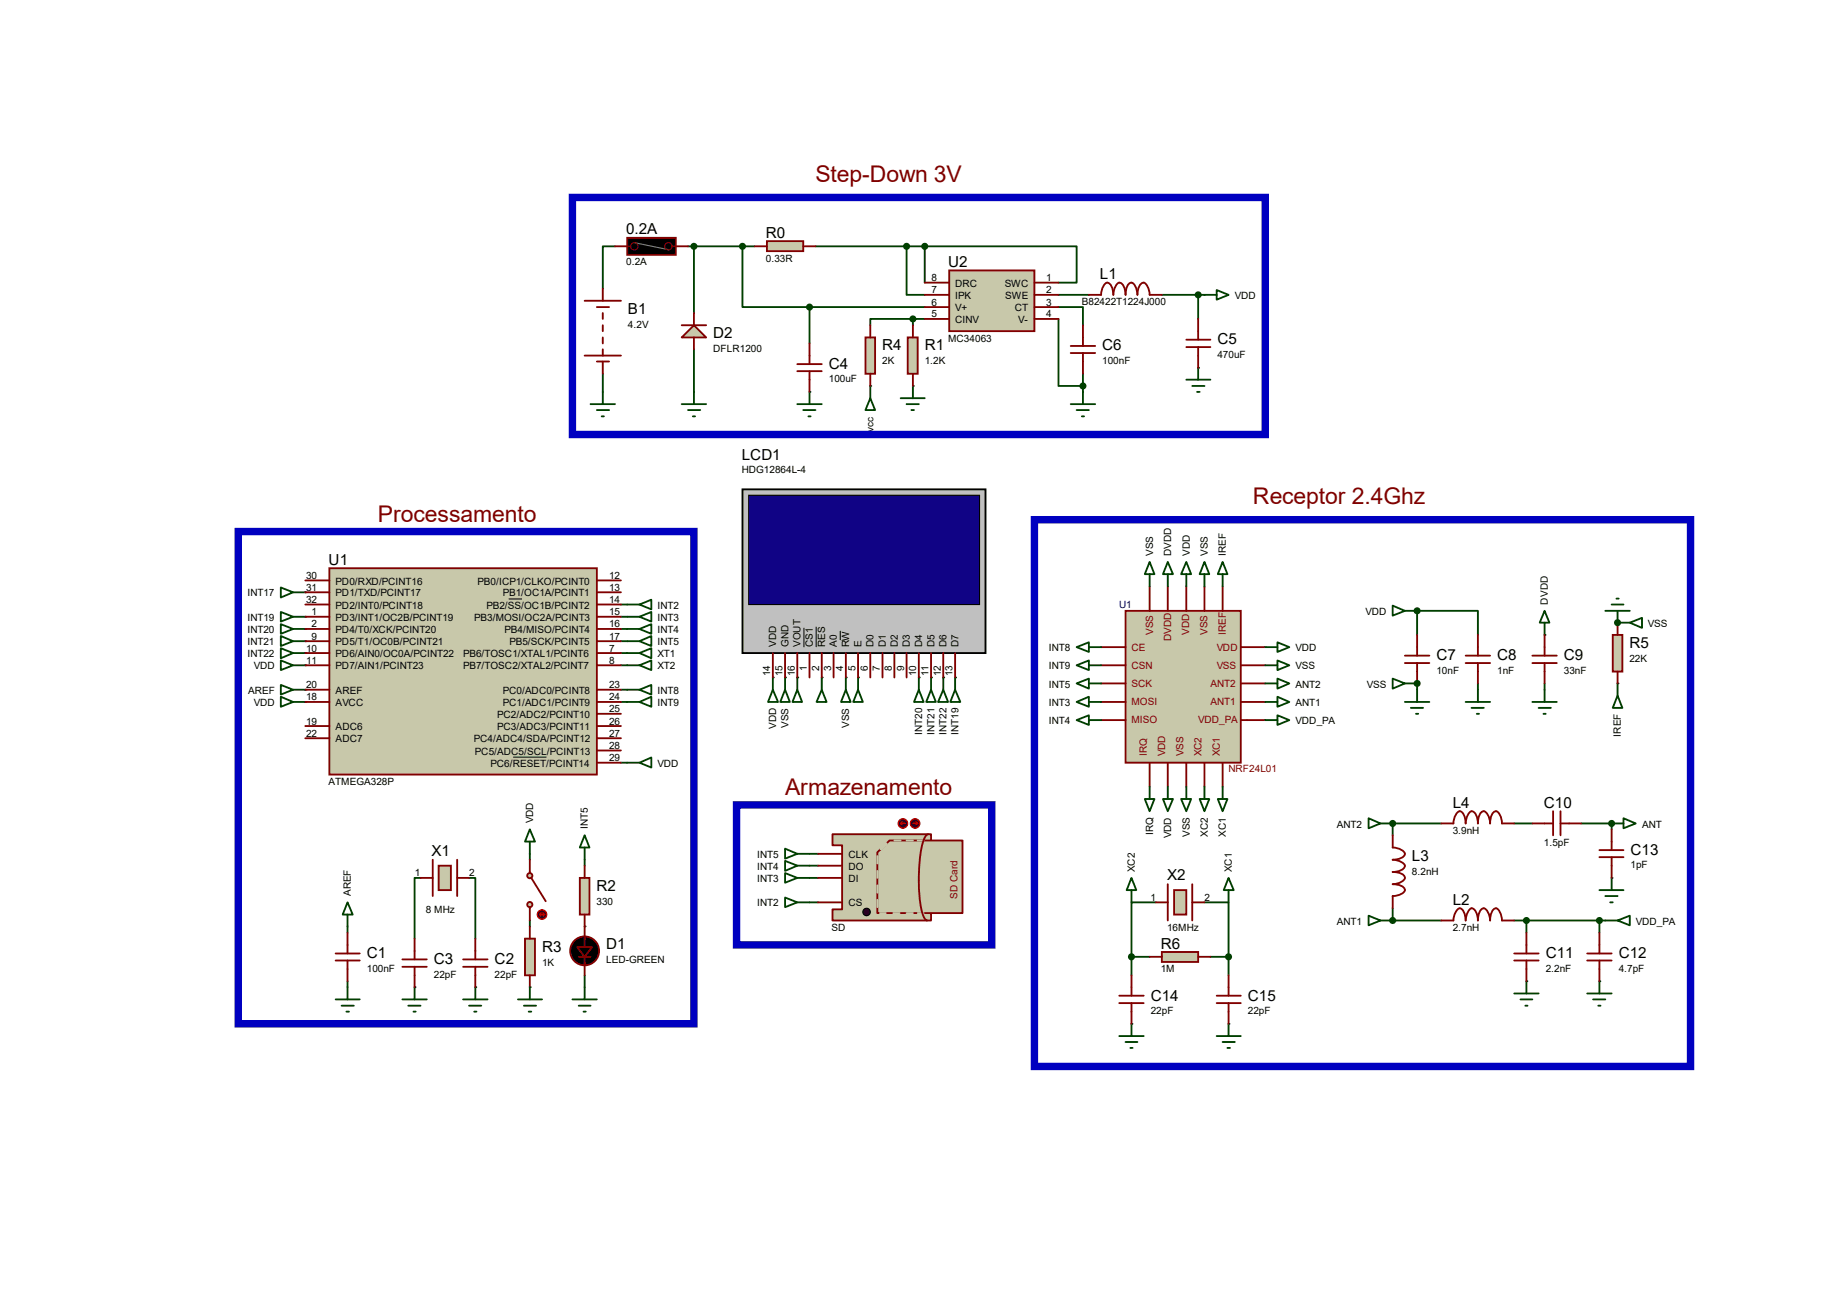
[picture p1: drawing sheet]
<svg xmlns="http://www.w3.org/2000/svg" width="210mm" height="148mm" viewBox="0 0 210 148" stroke-linecap="round" stroke-linejoin="round" font-family="sans-serif">
<g fill="none" stroke="#004000" stroke-width=".21">
<path d="M70.3 28.2h-1.4v4.8M78.6 28.2h7.6M79.3 28.2v7.6M79.3 39.9v4.9M84.8 28.2v6.9h7.7M92.5 35.1h13.2M92.5 35.1v4.1M93.2 28.2h12.5M103.6 28.2v5.5h2.1M104.3 36.4h-4.9v.8M104.3 36.4v.8M104.3 36.4h1.4"/>
<path d="M105.7 28.2h17.3v4.1h-2.1M105.7 28.2v4.1M120.9 35.1h2.8v2.1M120.9 36.4v7.7h2.8M120.9 33.7h3.5M132.8 33.7h4.8M136.9 33.7v2.7M68.9 42.7v2.1M92.5 44.8h.1M99.4 44.1h.1M104.3 44.1h.1M123.7 42.7v2.1"/>
<path d="M136.9 42h.1M34.9 74.6h.1M34.9 73.3h.1M34.9 71.9h.1M34.9 70.5h.1M34.9 67.7h.1M34.9 78.8h.1M34.9 76h.1M71 70.5h.7M71 69.1h.7M71 71.9h.7M71 73.3h.7"/>
<path d="M71 76h.7M71 74.6h.7M71 78.8h.7M88.3 77.4h.1M89.7 77.4h.1M91.1 77.4h.1M93.9 77.4h.1M96.6 77.4h.1M98 77.4h.1M105 77.4h.1M106.4 77.4h.1M107.8 77.4h.1"/>
<path d="M109.1 77.4h.1M161.9 69.8h.1M161.9 69.8h7v2.8M161.9 78.1h.1M161.9 69.8v2.8M161.9 78.1v.7M168.9 78.1v.7M176.5 72.6h.1M176.5 78.1v.7M184.8 78.1h.1M184.8 71.2h.1M34.9 80.2h.1"/>
<path d="M60.5 97.6v.7M66.8 98.3v.6M71 87.2h.7M71 80.2h.7M92.5 98.9h1M92.5 97.6h1M159.1 94.1h.1M159.1 94.1v1.4M159.1 94.1h5.6M173 94.1h2.1M180.7 94.1h3.4M184.1 94.1h.1"/>
<path d="M184.1 94.1v.7M38.4 114.2h2.7M39 114.9h1.4M39.6 115.6h.3M39.7 105.9v.7M39.7 112.1v2.1M47.4 112.8h.1M48 100.3h-.6v7M53.6 100.3h.7v7M54.3 112.8h.1M60.5 112.8h.1M60.5 105.2v.7"/>
<path d="M66.8 105.9h.1M66.8 111.5v1.3M92.5 103.1h1M92.5 100.3h1M129.3 117h.1M129.3 109.3h2.1M129.3 109.3v2.2M132.1 103.1h-2.8v6.2M137.6 103.1h2.8v6.2M138.3 109.3h2.1M140.4 117h.1M140.4 109.3v2.2"/>
<path d="M159.1 105.2h.1M159.1 103.8v1.4M159.1 105.2h5.6M173 105.2h10.4M174.4 112.1h.1M174.4 105.2v1.4M182.8 112.1h.1M182.8 105.2v1.4M184.1 100.3h.1"/>
</g>
<path d="M49.4 98.3v4.1M52.2 98.3v4.1M38.4 109h2.7M38.4 109.8h2.7M39.7 106.6v2.4M39.7 109.8v2.3" fill="none" stroke="#800000" stroke-width=".21"/>
<path d="M50.1 98.9h1.4v2.8h-1.4z" fill="#c8c8aa" stroke="#800000" stroke-width=".21"/>
<path d="M48 100.3h1.4M52.2 100.3h1.4M66.1 109.3h1.4M66.8 105.9v2.3M66.8 109.3v2.2" fill="none" stroke="#800000" stroke-width=".21"/>
<g fill="#000" stroke="#800000" stroke-width=".21">
<path d="M66 108.2h1.6l-.8 1.1z"/>
<circle cx="66.8" cy="108.7" r="1.65"/>
</g>
<path d="M66.3 100.3h1.1v4.2h-1.1z" fill="#c8c8aa" stroke="#800000" stroke-width=".21"/>
<path d="M66.8 98.9v1.4M46 110.5h2.8M46 109.6h2.8M47.4 107.3v2.3M47.4 110.5v2.3M52.9 110.5h2.8M52.9 109.6h2.8M54.3 107.3v2.3M54.3 110.5v2.3M66.8 104.5v1.4" fill="none" stroke="#800000" stroke-width=".21"/>
<path d="M46 114.2h2.8M46.7 114.9h1.3M47.2 115.6h.3M47.4 112.8v1.4M52.9 114.2h2.8M53.6 114.9h1.4M54.2 115.6h.2M54.3 112.8v1.4M65.4 114.2h2.8M66.1 114.9h1.4M66.7 115.6h.2M66.8 112.8v1.4" fill="none" stroke="#004000" stroke-width=".21"/>
<g fill="#c8c8aa" stroke="#800000" stroke-width=".21">
<circle cx="60.5" cy="103.4" r=".3"/>
<circle cx="60.5" cy="100.1" r=".3"/>
</g>
<path d="M60.5 98.3v1.5M60.5 103.7v1.5M60.7 100.3l1.7 2.7" fill="none" stroke="#800000" stroke-width=".21"/>
<circle cx="61.9" cy="104.5" r=".55" fill="#400000" stroke="#f00" stroke-width=".13"/>
<path d="M61.7 104.5h.5M61.7 104.5l.1 .1M61.8 104.4l-.1 .1M62.1 104.4l.1 .1M62.2 104.5l-.1 .1" fill="none" stroke="#f00" stroke-width=".13"/>
<path d="M60 107.3h1.1v4.2h-1.1z" fill="#c8c8aa" stroke="#800000" stroke-width=".21"/>
<g fill="none" stroke="#800000" stroke-width=".21">
<path d="M66.8 34.4h4.2M68.2 35.1h1.4M68.9 33v1.4M68.9 35.8v.6M68.9 37.2v.6M68.9 38.6v.6M68.9 39.9v.7M70.3 28.2h1.4M77.2 28.2h1.4M66.8 40.6h4.2M68.2 41.3h1.4M68.9 41.3v1.4"/>
<path d="M60.5 105.9v1.4M60.5 111.5v1.3"/>
</g>
<g fill="none" stroke="#004000" stroke-width=".21">
<path d="M67.5 46.2h2.8M68.2 46.9h1.4M68.7 47.6h.3M68.9 44.8v1.4M32.1 79.6l1.4 .6-1.4 .6zM32.1 78.3l1.4 .5-1.4 .6zM32.1 75.5l1.4 .5-1.4 .6zM33.5 78.8h1.4M33.5 76h1.4M71.7 74.6h1.4M71.7 76h1.4M71.7 73.3h1.4"/>
<path d="M73.1 74.6l1.3-.5v1.1zM73.1 76l1.3-.5v1.1zM73.1 73.3l1.3-.6v1.1zM33.5 80.2h1.4M60.5 94.8l.6 1.4h-1.1zM60.5 96.2v1.4M66.8 95.5l.6 1.4h-1.1zM66.8 96.9v1.4M71.7 87.2h1.4M73.1 87.2l1.3-.6v1.1zM39.7 103.1l.6 1.4h-1.1zM39.7 104.5v1.4"/>
<path d="M59.2 114.2h2.7M59.9 114.9h1.4M60.4 115.6h.3M60.5 112.8v1.4"/>
</g>
<path d="M71.7 27.2h5.5v1.9h-5.5z" fill="#000" stroke="#800000" stroke-width=".21"/>
<path d="M72.5 27.7l3.9 .8" fill="none" stroke="#808080" stroke-width=".13"/>
<g fill="none" stroke="#800000" stroke-width=".13">
<path d="M71.7 28.2h.4M76.8 28.2h.4"/>
<circle cx="72.5" cy="28.2" r=".42"/>
<circle cx="76.4" cy="28.2" r=".42"/>
</g>
<path d="M108.5 30.9h9.7v6.9h-9.7z" fill="#c8c8aa" stroke="#800000" stroke-width=".21"/>
<path d="M105.7 32.3h2.8M105.7 33.7h2.8M105.7 35.1h2.8M105.7 36.4h2.8M118.2 32.3h2.7M118.2 33.7h2.7M118.2 35.1h2.7M118.2 36.4h2.7" fill="none" stroke="#800000" stroke-width=".21"/>
<g fill="#004000" stroke="#004000" stroke-width=".21">
<circle cx="105.7" cy="28.2" r=".3"/>
<circle cx="92.5" cy="35.1" r=".3"/>
</g>
<path d="M87.6 27.6h4.2v1.1h-4.2z" fill="#c8c8aa" stroke="#800000" stroke-width=".21"/>
<path d="M86.2 28.2h1.4M91.8 28.2h1.4" fill="none" stroke="#800000" stroke-width=".21"/>
<circle cx="103.6" cy="28.2" r=".3" fill="#004000" stroke="#004000" stroke-width=".21"/>
<path d="M102.9 45.5h2.8M103.6 46.2h1.4M104.1 46.9h.3M104.3 44.1v1.4" fill="none" stroke="#004000" stroke-width=".21"/>
<path d="M103.7 38.6h1.2v4.1h-1.2z" fill="#c8c8aa" stroke="#800000" stroke-width=".21"/>
<path d="M104.3 37.2v1.4M104.3 42.7v1.4" fill="none" stroke="#800000" stroke-width=".21"/>
<circle cx="104.3" cy="36.4" r=".3" fill="#004000" stroke="#004000" stroke-width=".21"/>
<path d="M99.4 45.5l.6 1.4h-1.1zM99.4 44.1v1.4" fill="none" stroke="#004000" stroke-width=".21"/>
<path d="M98.9 38.6h1.1v4.1h-1.1z" fill="#c8c8aa" stroke="#800000" stroke-width=".21"/>
<path d="M99.4 37.2v1.4M122.3 39.5h2.8M123.7 37.2v2.3M124.4 33.7h1.4a1.5 1.5 0 0 1 .7-1.4 .99 .99 0 0 1 .7 1v.4a1.5 1.5 0 0 1 .7-1.4 .99 .99 0 0 1 .7 1v.4a1.71 1.71 0 0 1 .5-1.3l.2-.1a1.3 1.3 0 0 1 .7 1.4 1.68 1.68 0 0 1 .4-1.3l.3-.1a1.5 1.5 0 0 1 .7 1.4h1.4M135.6 39.7h2.7M135.6 38.8h2.7M136.9 36.4v2.4M136.9 39.7v2.3M99.4 42.7v1.4M122.3 40.3h2.8M123.7 40.3v2.4" fill="none" stroke="#800000" stroke-width=".21"/>
<g fill="none" stroke="#004000" stroke-width=".21">
<path d="M137.6 33.7h1.4M139 33.1l1.4 .6-1.4 .5zM77.9 46.2h2.8M78.6 46.9h1.4M79.2 47.6h.2M79.3 44.8v1.4M122.3 46.2h2.8M123 46.9h1.4M123.6 47.6h.3M123.7 44.8v1.4M135.6 43.4h2.7M136.2 44.1h1.4"/>
<path d="M136.8 44.8h.3M136.9 42v1.4"/>
</g>
<g fill="#004000" stroke="#004000" stroke-width=".21">
<circle cx="136.9" cy="33.7" r=".3"/>
<circle cx="123.7" cy="44.1" r=".3"/>
<circle cx="84.8" cy="28.2" r=".3"/>
<circle cx="79.3" cy="28.2" r=".3"/>
</g>
<path d="M79.3 37.2l1.4 1.4h-2.8z" fill="#c8c8aa" stroke="#800000" stroke-width=".21"/>
<path d="M77.9 37.2h2.8M79.3 35.8v1.4M79.3 38.6v1.3M92.5 39.2v2.4M91.1 42.4h2.8M91.1 41.6h2.8M92.5 42.4v2.4" fill="none" stroke="#800000" stroke-width=".21"/>
<g fill="none" stroke="#004000" stroke-width=".21">
<path d="M91.1 46.2h2.8M91.8 46.9h1.4M92.4 47.6h.2M92.5 44.8v1.4M32.1 67.1l1.4 .6-1.4 .6zM33.5 67.7h1.4M71.7 71.9h1.4M71.7 70.5h1.4M71.7 69.1h1.4M73.1 71.9l1.3-.6v1.1zM73.1 70.5l1.3-.6v1.1zM73.1 69.1l1.3-.6v1.1z"/>
<path d="M89.7 97l1.4 .6-1.4 .5zM89.7 99.8l1.4 .5-1.4 .6zM89.7 98.4l1.4 .5-1.4 .6zM91.1 97.6h1.4M91.1 98.9h1.4M89.7 102.6l1.4 .5-1.4 .6zM91.1 100.3h1.4M91.1 103.1h1.4"/>
</g>
<g fill="#c8c8aa" stroke="#800000" stroke-width=".21">
<path d="M95.1 95.3h11.3v9.9h-11.3v-1.3h1.1v-7.3h-1.1z"/>
<path d="M100.2 97.4l1.4-1.3h8.4v8.3h-9.8z"/>
</g>
<path d="M101.1 96.6l-.6 .6M106.1 95.3l-.2 .1a8 8 0 0 0-.9 4.1 14.2 14.2 0 0 0 .5 5.2l.2 .4 .3 .1" fill="none" stroke="#800000" stroke-width=".21"/>
<path d="M100.2 97.8v.9M100.2 99.5v.8M102.2 96.1h.7M103.6 96.1h.7M104.9 96.1h.6M100.2 101.2v.8M100.2 102.8v.9M100.5 104.4h.7M102.1 104.4h.7M103.6 104.4h.7M104.9 104.4h.6" fill="none" stroke="#c8c8aa" stroke-width=".21"/>
<path d="M101.2 96.4l-.5 .6" fill="none" stroke="#c8c8aa" stroke-width=".38"/>
<circle cx="99" cy="104.2" r=".42" fill="#400000" stroke="#000" stroke-width=".13"/>
<path d="M93.5 98.9h2.7M93.5 97.6h2.7M93.5 103.1h2.7M93.5 100.3h2.7" fill="none" stroke="#800000" stroke-width=".21"/>
<circle cx="104.6" cy="94.1" r=".55" fill="#400000" stroke="#f00" stroke-width=".13"/>
<path d="M104.3 94.1h.6M104.7 93.9l.2 .2M104.9 94.1l-.2 .1" fill="none" stroke="#f00" stroke-width=".13"/>
<circle cx="103.2" cy="94.1" r=".55" fill="#400000" stroke="#f00" stroke-width=".13"/>
<path d="M102.9 94.1l.1 .1M102.9 94.1h.6M103 93.9l-.1 .2" fill="none" stroke="#f00" stroke-width=".13"/>
<path d="M128.6 69.8h13.2v17.4h-13.2z" fill="#c8c8aa" stroke="#800000" stroke-width=".21"/>
<g fill="none" stroke="#800000" stroke-width=".21">
<path d="M125.8 74h2.8M125.8 76h2.8M125.8 78.1h2.8M131.4 67v2.8M133.4 67v2.8M135.6 67v2.8M137.6 67v2.8M139.7 67v2.8M141.8 74h2.8M141.8 76h2.8M141.8 78.1h2.8M125.8 80.2h2.8"/>
<path d="M125.8 82.3h2.8M131.4 87.2v2.7M133.4 87.2v2.7M135.6 87.2v2.7M137.6 87.2v2.7M139.7 87.2v2.7M141.8 80.2h2.8M141.8 82.3h2.8"/>
</g>
<g fill="none" stroke="#004000" stroke-width=".21">
<path d="M123 74l1.4-.6v1.1zM123 76l1.4-.5v1.1zM123 78.1l1.4-.5v1.1zM124.4 74h1.4M124.4 76h1.4M124.4 78.1h1.4M131.4 64.2l.5 1.4h-1.1zM131.4 65.6v1.4M133.4 64.2l.6 1.4h-1.1zM133.4 65.6v1.4M135.6 64.2l.5 1.4h-1.1zM135.6 65.6v1.4"/>
<path d="M137.6 64.2l.6 1.4h-1.1zM137.6 65.6v1.4M139.7 64.2l.6 1.4h-1.2zM139.7 65.6v1.4M144.6 74h1.4M144.6 76h1.4M144.6 78.1h1.4M146 73.4l1.3 .6-1.3 .5zM146 75.5l1.3 .5-1.3 .6zM146 77.6l1.3 .5-1.3 .6zM146 79.6l1.3 .6-1.3 .6zM184.8 79.5l.6 1.4h-1.1z"/>
<path d="M184.8 78.1v1.4M184.8 71.2h1.4M186.2 71.2l1.4-.6v1.2zM123 80.2l1.4-.6v1.2zM123 82.3l1.4-.6v1.1zM124.4 80.2h1.4M124.4 82.3h1.4M130.8 91.3h1.1l-.5 1.4zM131.4 89.9v1.4M132.9 91.3h1.1l-.6 1.4zM133.4 89.9v1.4M135 91.3h1.1l-.5 1.4z"/>
<path d="M135.6 89.9v1.4M137.1 91.3h1.1l-.6 1.4zM137.6 89.9v1.4M139.1 91.3h1.2l-.6 1.4zM139.7 89.9v1.4M144.6 80.2h1.4M144.6 82.3h1.4M146 81.7l1.3 .6-1.3 .5z"/>
</g>
<path d="M184.3 72.6h1.1v4.2h-1.1z" fill="#c8c8aa" stroke="#800000" stroke-width=".21"/>
<g fill="none" stroke="#800000" stroke-width=".21">
<path d="M160.5 75.8h2.8M160.5 74.9h2.8M161.9 72.6v2.3M161.9 75.8v2.3M167.5 75.8h2.8M167.5 74.9h2.8M168.9 72.6v2.3M168.9 75.8v2.3M175.1 75.8h2.8M175.1 74.9h2.8M176.5 72.6v2.3M176.5 75.8v2.3"/>
<path d="M184.8 71.2v1.4M184.8 76.8v1.3M159.1 95.5v1.4a1.52 1.52 0 0 1 1.4 .7 1 1 0 0 1-.9 .6l-.5 .1a1.5 1.5 0 0 1 1.4 .6 .99 .99 0 0 1-.9 .7l-.5 .1a1.71 1.71 0 0 1 1.4 .4v.2a1.33 1.33 0 0 1-1.4 .7 1.71 1.71 0 0 1 1.4 .5v.2a1.3 1.3 0 0 1-1.4 .7v1.4M164.7 94.1h1.4a1.52 1.52 0 0 1 .7-1.4 1 1 0 0 1 .6 1l.1 .4a1.5 1.5 0 0 1 .6-1.4 .99 .99 0 0 1 .7 1l.1 .4a1.71 1.71 0 0 1 .4-1.3l.2-.1a1.33 1.33 0 0 1 .8 1.4 1.71 1.71 0 0 1 .4-1.3l.2-.1a1.3 1.3 0 0 1 .7 1.4h1.4M175.1 94.1h2.4M177.5 92.7v2.8M178.3 92.7v2.8M178.3 94.1h2.4M182.8 97.2h2.7M182.8 98h2.7M184.1 94.8v2.4M184.1 98v2.3"/>
<path d="M133.4 101v4.2M136.2 101v4.2M164.7 105.2h1.4a1.58 1.58 0 0 1 .7-1.4 1.04 1.04 0 0 1 .6 1l.1 .4a1.55 1.55 0 0 1 .6-1.4 1.02 1.02 0 0 1 .7 1l.1 .4a1.77 1.77 0 0 1 .4-1.3l.2-.1a1.37 1.37 0 0 1 .8 1.4 1.77 1.77 0 0 1 .4-1.3l.2-.1a1.35 1.35 0 0 1 .7 1.4h1.4M173 109h2.8M173 109.8h2.8M174.4 106.6v2.4M174.4 109.8v2.3M181.4 109h2.7M181.4 109.8h2.7M182.8 106.6v2.4M182.8 109.8v2.3"/>
</g>
<g fill="none" stroke="#004000" stroke-width=".21">
<path d="M159.1 69.2l1.4 .6-1.4 .6zM159.1 77.6l1.4 .5-1.4 .6zM160.5 69.8h1.4M160.5 78.1h1.4M161.9 78.8v1.4M168.9 78.8v1.4M176.5 69.8l.5 1.4h-1.1zM176.5 71.2v1.4M176.5 78.8v1.4M183.4 69.8h2.8M184.1 69.1h1.4M184.7 68.4h.3"/>
<path d="M184.8 69.8v1.4M156.4 93.5l1.3 .6-1.3 .6zM157.7 94.1h1.4M160.5 80.2h2.8M161.2 80.9h1.4M161.8 81.6h.3M167.5 80.2h2.8M168.1 80.9h1.4M168.7 81.6h.3M175.1 80.2h2.8M175.8 80.9h1.4M176.4 81.6h.2"/>
<path d="M184.1 94.1h1.4M185.5 93.5l1.4 .6-1.4 .6zM156.4 104.6l1.3 .6-1.3 .5zM157.7 105.2h1.4M173 113.5h2.8M173.7 114.2h1.4M174.3 114.9h.2M174.4 112.1v1.4M181.4 113.5h2.7M182 114.2h1.4M182.6 114.9h.3M182.8 112.1v1.4"/>
<path d="M182.8 101.7h2.7M183.4 105.2h1.4M183.4 102.4h1.4M184 103.1h.3M184.1 100.3v1.4M184.8 105.2l1.4-.6v1.1z"/>
</g>
<g fill="#004000" stroke="#004000" stroke-width=".21">
<circle cx="184.8" cy="71.2" r=".3"/>
<circle cx="161.9" cy="69.8" r=".3"/>
<circle cx="161.9" cy="78.1" r=".3"/>
<circle cx="159.1" cy="105.2" r=".3"/>
<circle cx="159.1" cy="94.1" r=".3"/>
<circle cx="174.4" cy="105.2" r=".3"/>
<circle cx="182.8" cy="105.2" r=".3"/>
<circle cx="184.2" cy="94.1" r=".3"/>
</g>
<path d="M134.2 101.7h1.4v2.8h-1.4z" fill="#c8c8aa" stroke="#800000" stroke-width=".21"/>
<path d="M132.1 103.1h1.3M136.2 103.1h1.4" fill="none" stroke="#800000" stroke-width=".21"/>
<path d="M132.8 108.8h4.1v1.1h-4.1z" fill="#c8c8aa" stroke="#800000" stroke-width=".21"/>
<path d="M127.9 113.8h2.8M127.9 114.6h2.8M129.3 111.5v2.3M129.3 114.6v2.4M131.4 109.3h1.4M136.9 109.3h1.4M139 113.8h2.8M139 114.6h2.8M140.4 111.5v2.3M140.4 114.6v2.4" fill="none" stroke="#800000" stroke-width=".21"/>
<g fill="#004000" stroke="#004000" stroke-width=".21">
<circle cx="140.4" cy="109.3" r=".3"/>
<circle cx="129.3" cy="109.3" r=".3"/>
</g>
<g fill="none" stroke="#004000" stroke-width=".21">
<path d="M71.7 78.8h1.4M73.1 78.8l1.3-.5v1.1zM88.3 78.8l.6 1.4h-1.1zM88.3 77.4v1.4M89.7 78.8l.6 1.4h-1.1zM89.7 77.4v1.4M91.1 78.8l.6 1.4h-1.1zM91.1 77.4v1.4M93.9 78.8l.5 1.4h-1.1zM93.9 77.4v1.4M96.6 78.8l.6 1.4h-1.1zM96.6 77.4v1.4"/>
<path d="M98 78.8l.6 1.4h-1.1zM98 77.4v1.4M105 78.8l.5 1.4h-1.1zM105 77.4v1.4M106.4 78.8l.5 1.4h-1.1zM106.4 77.4v1.4M107.8 78.8l.5 1.4h-1.1zM107.8 77.4v1.4M109.1 78.8l.6 1.4h-1.1zM109.1 77.4v1.4M71.7 80.2h1.4M73.1 80.2l1.3-.6v1.2z"/>
<path d="M127.9 118.4h2.8M128.6 119.1h1.4M129.2 119.8h.2M129.3 100.3l.5 1.4h-1.1zM129.3 101.7v1.4M129.3 117v1.4M139 118.4h2.8M139.7 119.1h1.4M140.3 119.8h.2M140.4 100.3l.6 1.4h-1.2zM140.4 101.7v1.4M140.4 117v1.4"/>
</g>
<path d="M65.4 22.6h79.2v27.1h-79.2zM118.2 59.4h75v62.5h-75zM27.2 60.7h52.1v56.3h-52.1zM84.2 92h29.1v16h-29.1z" fill="none" stroke="#0000c0" stroke-width=".85"/>
<path d="M84.8 55.9h27.8v18.7h-27.8z" fill="#c0c0c0" stroke="#000" stroke-width=".21"/>
<path d="M85.6 56.6h26.3v12.5h-26.3z" fill="#100385" stroke="#000" stroke-width=".13"/>
<g fill="none" stroke="#800000" stroke-width=".21">
<path d="M88.3 74.6v2.8M89.7 74.6v2.8M91.1 74.6v2.8M92.5 74.6v2.8M93.9 74.6v2.8M95.2 74.6v2.8M96.6 74.6v2.8M98 74.6v2.8M99.4 74.6v2.8M100.8 74.6v2.8M102.2 74.6v2.8M103.6 74.6v2.8"/>
<path d="M105 74.6v2.8M106.4 74.6v2.8M107.8 74.6v2.8M109.1 74.6v2.8"/>
</g>
<path d="M91.9 71.8v2.2M93.3 71.6v2.4M96 72.1v1.1" fill="none" stroke="#000" stroke-width=".11"/>
<path d="M32.1 71.3l1.4 .6-1.4 .5zM32.1 72.7l1.4 .6-1.4 .5zM32.1 74.1l1.4 .5-1.4 .6zM32.1 69.9l1.4 .6-1.4 .5zM33.5 71.9h1.4M33.5 73.3h1.4M33.5 74.6h1.4M33.5 70.5h1.4" fill="none" stroke="#004000" stroke-width=".21"/>
<path d="M37.6 64.9h30.6v23.6h-30.6z" fill="#c8c8aa" stroke="#800000" stroke-width=".21"/>
<g fill="none" stroke="#800000" stroke-width=".21">
<path d="M34.9 66.3h2.7M34.9 67.7h2.7M34.9 70.5h2.7M34.9 69.1h2.7M34.9 74.6h2.7M34.9 73.3h2.7M34.9 71.9h2.7M34.9 76h2.7M34.9 78.8h2.7M68.2 66.3h2.8M68.2 67.7h2.8M68.2 70.5h2.8"/>
<path d="M68.2 69.1h2.8M68.2 74.6h2.8M68.2 73.3h2.8M68.2 71.9h2.8M68.2 76h2.8M68.2 78.8h2.8M34.9 84.4h2.7M34.9 83h2.7M34.9 80.2h2.7M68.2 87.2h2.8M68.2 85.8h2.8M68.2 84.4h2.8"/>
<path d="M68.2 83h2.8M68.2 81.6h2.8M68.2 80.2h2.8"/>
</g>
<path d="M58.1 68.5h1.5M58.6 86.5h3.8" fill="none" stroke="#000" stroke-width=".11"/>
<g font-size="2.6" fill="#800000">
<text x="93.2" y="20.8">Step-Down 3V</text>
<text x="43.2" y="59.6">Processamento</text>
<text x="143.2" y="57.6">Receptor 2.4Ghz</text>
<text x="89.7" y="90.9">Armazenamento</text>
</g>
<g font-size="1.7">
<text x="71.5" y="26.8">0.2A</text>
<text x="87.5" y="27.2">R0</text>
<text x="71.8" y="35.9">B1</text>
<text x="108.3" y="30.5">U2</text>
<text x="125.7" y="31.9">L1</text>
<text x="81.5" y="38.7">D2</text>
<text x="100.8" y="40">R4</text>
<text x="105.7" y="40">R1</text>
<text x="125.9" y="40">C6</text>
<text x="139.1" y="39.4">C5</text>
<text x="94.7" y="42.1">C4</text>
<text x="84.8" y="52.5">LCD1</text>
<text x="37.5" y="64.5">U1</text>
<text x="164.1" y="75.4">C7</text>
<text x="171.1" y="75.4">C8</text>
<text x="178.7" y="75.4">C9</text>
<text x="186.2" y="74.1">R5</text>
<text x="166" y="92.3">L4</text>
<text x="176.4" y="92.3">C10</text>
<text x="49.3" y="97.8">X1</text>
<text x="68.2" y="101.9">R2</text>
<text x="133.3" y="100.6">X2</text>
<text x="161.3" y="98.4">L3</text>
<text x="186.3" y="97.7">C13</text>
<text x="166" y="103.4">L2</text>
<text x="41.9" y="109.5">C1</text>
<text x="49.6" y="110.2">C3</text>
<text x="56.5" y="110.2">C2</text>
<text x="61.9" y="108.8">R3</text>
<text x="69.3" y="108.5">D1</text>
<text x="132.6" y="108.4">R6</text>
<text x="176.6" y="109.5">C11</text>
<text x="185" y="109.5">C12</text>
<text x="131.5" y="114.3">C14</text>
<text x="142.6" y="114.3">C15</text>
</g>
<g font-size="1.1">
<text x="87.5" y="29.9">0.33R</text>
<text x="71.5" y="30.3">0.2A</text>
<text x="106.4" y="32.1">8</text>
<text x="106.4" y="33.5">7</text>
<text x="106.4" y="34.9">6</text>
<text x="109.1" y="32.8">DRC</text>
<text x="109.1" y="34.2">IPK</text>
<text x="109.1" y="35.6">V+</text>
<text x="114.8" y="32.8">SWC</text>
<text x="114.9" y="34.2">SWE</text>
<text x="116" y="35.6">CT</text>
<text x="119.5" y="32.1">1</text>
<text x="119.5" y="33.5">2</text>
<text x="119.5" y="34.9">3</text>
<text x="123.6" y="34.9">B82422T1224J000</text>
<text x="141.1" y="34.2">VDD</text>
<text x="71.8" y="37.5">4.2V</text>
<text x="81.5" y="40.2">DFLR1200</text>
<text x="100.8" y="41.6">2K</text>
<text x="105.7" y="41.6">1.2K</text>
<text x="106.4" y="36.3">5</text>
<text x="108.3" y="39.1">MC34063</text>
<text x="109.1" y="36.9">CINV</text>
<text x="116.3" y="36.9">V-</text>
<text x="119.5" y="36.3">4</text>
<text x="125.9" y="41.6">100nF</text>
<text x="139.1" y="40.9">470uF</text>
<text x="94.7" y="43.7">100uF</text>
<text x="99.8" y="49.3" transform="rotate(-90 99.8 49.3)">vcc</text>
<text x="84.8" y="54.1">HDG12864L-4</text>
<text x="131.7" y="63.5" transform="rotate(-90 131.7 63.5)">VSS</text>
<text x="133.8" y="63.5" transform="rotate(-90 133.8 63.5)">DVDD</text>
<text x="135.9" y="63.5" transform="rotate(-90 135.9 63.5)">VDD</text>
<text x="138" y="63.5" transform="rotate(-90 138 63.5)">VSS</text>
<text x="140.1" y="63.5" transform="rotate(-90 140.1 63.5)">IREF</text>
<text x="28.3" y="68.2">INT17</text>
<text x="28.3" y="71">INT19</text>
<text x="35" y="68.9">32</text>
<text x="35" y="67.5">31</text>
<text x="35" y="66.2">30</text>
<text x="35.6" y="71.7">2</text>
<text x="35.6" y="70.3">1</text>
<text x="38.4" y="71">PD3/INT1/OC2B/PCINT19</text>
<text x="38.4" y="69.6">PD2/INT0/PCINT18</text>
<text x="38.4" y="68.2">PD1/TXD/PCINT17</text>
<text x="38.4" y="66.8">PD0/RXD/PCINT16</text>
<text x="54.2" y="71">PB3/MOSI/OC2A/PCINT3</text>
<text x="54.6" y="66.8">PB0/ICP1/CLKO/PCINT0</text>
<text x="55.6" y="69.6">PB2/SS/OC1B/PCINT2</text>
<text x="57.4" y="68.2">PB1/OC1A/PCINT1</text>
<text x="69.6" y="66.2">12</text>
<text x="69.6" y="67.5">13</text>
<text x="69.6" y="70.3">15</text>
<text x="69.6" y="68.9">14</text>
<text x="69.6" y="71.7">16</text>
<text x="75.1" y="71">INT3</text>
<text x="75.1" y="69.6">INT2</text>
<text x="156" y="70.3">VDD</text>
<text x="176.9" y="69.1" transform="rotate(-90 176.9 69.1)">DVDD</text>
<text x="188.3" y="71.6">VSS</text>
<text x="28.3" y="72.3">INT20</text>
<text x="28.3" y="73.7">INT21</text>
<text x="28.3" y="75.1">INT22</text>
<text x="29" y="76.5">VDD</text>
<text x="35" y="74.5">10</text>
<text x="35" y="75.9">11</text>
<text x="35.6" y="73.1">9</text>
<text x="38.4" y="75.1">PD6/AIN0/OC0A/PCINT22</text>
<text x="38.4" y="73.7">PD5/T1/OC0B/PCINT21</text>
<text x="38.4" y="72.3">PD4/T0/XCK/PCINT20</text>
<text x="38.4" y="76.5">PD7/AIN1/PCINT23</text>
<text x="52.9" y="76.5">PB7/TOSC2/XTAL2/PCINT7</text>
<text x="52.9" y="75.1">PB6/TOSC1/XTAL1/PCINT6</text>
<text x="57.7" y="72.3">PB4/MISO/PCINT4</text>
<text x="58.2" y="73.7">PB5/SCK/PCINT5</text>
<text x="69.6" y="73.1">17</text>
<text x="69.6" y="75.9">8</text>
<text x="69.6" y="74.5">7</text>
<text x="75.1" y="75.1">XT1</text>
<text x="75.1" y="76.5">XT2</text>
<text x="75.1" y="73.7">INT5</text>
<text x="75.1" y="72.3">INT4</text>
<text x="88" y="77.3" transform="rotate(-90 88 77.3)">14</text>
<text x="88.7" y="74" transform="rotate(-90 88.7 74)">VDD</text>
<text x="89.4" y="77.3" transform="rotate(-90 89.4 77.3)">15</text>
<text x="90.1" y="74" transform="rotate(-90 90.1 74)">GND</text>
<text x="90.8" y="77.3" transform="rotate(-90 90.8 77.3)">16</text>
<text x="91.5" y="74" transform="rotate(-90 91.5 74)">VOUT</text>
<text x="92.2" y="76.7" transform="rotate(-90 92.2 76.7)">1</text>
<text x="92.9" y="74" transform="rotate(-90 92.9 74)">CS1</text>
<text x="93.6" y="76.7" transform="rotate(-90 93.6 76.7)">2</text>
<text x="94.3" y="74" transform="rotate(-90 94.3 74)">RES</text>
<text x="95" y="76.7" transform="rotate(-90 95 76.7)">3</text>
<text x="95.6" y="74" transform="rotate(-90 95.6 74)">A0</text>
<text x="96.4" y="76.7" transform="rotate(-90 96.4 76.7)">4</text>
<text x="97" y="74" transform="rotate(-90 97 74)">RW</text>
<text x="97.8" y="76.7" transform="rotate(-90 97.8 76.7)">5</text>
<text x="98.4" y="74" transform="rotate(-90 98.4 74)">E</text>
<text x="99.1" y="76.7" transform="rotate(-90 99.1 76.7)">6</text>
<text x="99.8" y="74" transform="rotate(-90 99.8 74)">D0</text>
<text x="100.5" y="76.7" transform="rotate(-90 100.5 76.7)">7</text>
<text x="101.2" y="74" transform="rotate(-90 101.2 74)">D1</text>
<text x="101.9" y="76.7" transform="rotate(-90 101.9 76.7)">8</text>
<text x="102.6" y="74" transform="rotate(-90 102.6 74)">D2</text>
<text x="103.3" y="76.7" transform="rotate(-90 103.3 76.7)">9</text>
<text x="104" y="74" transform="rotate(-90 104 74)">D3</text>
<text x="104.7" y="77.3" transform="rotate(-90 104.7 77.3)">10</text>
<text x="105.4" y="74" transform="rotate(-90 105.4 74)">D4</text>
<text x="106.1" y="77.2" transform="rotate(-90 106.1 77.2)">11</text>
<text x="106.8" y="74" transform="rotate(-90 106.8 74)">D5</text>
<text x="107.5" y="77.3" transform="rotate(-90 107.5 77.3)">12</text>
<text x="108.2" y="74" transform="rotate(-90 108.2 74)">D6</text>
<text x="108.8" y="77.3" transform="rotate(-90 108.8 77.3)">13</text>
<text x="109.5" y="74" transform="rotate(-90 109.5 74)">D7</text>
<text x="119.8" y="74.4">INT8</text>
<text x="119.8" y="76.5">INT9</text>
<text x="148" y="74.4">VDD</text>
<text x="148" y="76.5">VSS</text>
<text x="164.1" y="77">10nF</text>
<text x="171.1" y="77">1nF</text>
<text x="178.7" y="77">33nF</text>
<text x="186.2" y="75.6">22K</text>
<text x="28.4" y="79.3">AREF</text>
<text x="29" y="80.7">VDD</text>
<text x="35" y="80.1">18</text>
<text x="35" y="78.7">20</text>
<text x="35" y="82.8">19</text>
<text x="38.4" y="80.7">AVCC</text>
<text x="38.4" y="79.3">AREF</text>
<text x="38.4" y="83.4">ADC6</text>
<text x="56.8" y="83.4">PC3/ADC3/PCINT11</text>
<text x="56.8" y="82">PC2/ADC2/PCINT10</text>
<text x="57.4" y="80.7">PC1/ADC1/PCINT9</text>
<text x="57.4" y="79.3">PC0/ADC0/PCINT8</text>
<text x="69.6" y="82.8">26</text>
<text x="69.6" y="81.4">25</text>
<text x="69.6" y="80.1">24</text>
<text x="69.6" y="78.7">23</text>
<text x="75.1" y="79.3">INT8</text>
<text x="75.1" y="80.7">INT9</text>
<text x="88.7" y="83.3" transform="rotate(-90 88.7 83.3)">VDD</text>
<text x="90.1" y="83.2" transform="rotate(-90 90.1 83.2)">VSS</text>
<text x="97" y="83.2" transform="rotate(-90 97 83.2)">VSS</text>
<text x="119.8" y="78.6">INT5</text>
<text x="119.8" y="80.7">INT3</text>
<text x="119.8" y="82.8">INT4</text>
<text x="148" y="78.6">ANT2</text>
<text x="148" y="80.7">ANT1</text>
<text x="148" y="82.8">VDD_PA</text>
<text x="156.2" y="78.6">VSS</text>
<text x="35" y="84.2">22</text>
<text x="37.5" y="89.7">ATMEGA328P</text>
<text x="38.4" y="84.8">ADC7</text>
<text x="54.1" y="84.8">PC4/ADC4/SDA/PCINT12</text>
<text x="54.3" y="86.2">PC5/ADC5/SCL/PCINT13</text>
<text x="56" y="87.6">PC6/RESET/PCINT14</text>
<text x="69.6" y="87">29</text>
<text x="69.6" y="85.6">28</text>
<text x="69.6" y="84.2">27</text>
<text x="75.1" y="87.6">VDD</text>
<text x="105.4" y="84" transform="rotate(-90 105.4 84)">INT20</text>
<text x="106.8" y="84" transform="rotate(-90 106.8 84)">INT21</text>
<text x="108.2" y="84" transform="rotate(-90 108.2 84)">INT22</text>
<text x="109.5" y="84" transform="rotate(-90 109.5 84)">INT19</text>
<text x="185.2" y="84.2" transform="rotate(-90 185.2 84.2)">IREF</text>
<text x="60.9" y="94.1" transform="rotate(-90 60.9 94.1)">VDD</text>
<text x="67.2" y="94.8" transform="rotate(-90 67.2 94.8)">INT5</text>
<text x="131.7" y="95.4" transform="rotate(-90 131.7 95.4)">IRQ</text>
<text x="133.8" y="95.8" transform="rotate(-90 133.8 95.8)">VDD</text>
<text x="135.9" y="95.7" transform="rotate(-90 135.9 95.7)">VSS</text>
<text x="138" y="95.6" transform="rotate(-90 138 95.6)">XC2</text>
<text x="140.1" y="95.6" transform="rotate(-90 140.1 95.6)">XC1</text>
<text x="152.7" y="94.6">ANT2</text>
<text x="166" y="95.3">3.9nH</text>
<text x="187.6" y="94.6">ANT</text>
<text x="47.4" y="100.2">1</text>
<text x="53.6" y="100.2">2</text>
<text x="86.5" y="98">INT5</text>
<text x="86.5" y="100.8">INT3</text>
<text x="86.5" y="99.4">INT4</text>
<text x="96.9" y="100.8">DI</text>
<text x="96.9" y="99.4">DO</text>
<text x="96.9" y="98">CLK</text>
<text x="129.7" y="99.7" transform="rotate(-90 129.7 99.7)">XC2</text>
<text x="140.8" y="99.7" transform="rotate(-90 140.8 99.7)">XC1</text>
<text x="161.3" y="99.9">8.2nH</text>
<text x="176.4" y="96.7">1.5pF</text>
<text x="186.3" y="99.2">1pF</text>
<text x="40.1" y="102.4" transform="rotate(-90 40.1 102.4)">AREF</text>
<text x="48.6" y="104.3">8 MHz</text>
<text x="68.2" y="103.4">330</text>
<text x="86.5" y="103.6">INT2</text>
<text x="95" y="106.4">SD</text>
<text x="96.9" y="103.6">CS</text>
<text x="131.4" y="103">1</text>
<text x="133.3" y="106.4">16MHz</text>
<text x="137.6" y="103">2</text>
<text x="152.7" y="105.7">ANT1</text>
<text x="166" y="106.4">2.7nH</text>
<text x="186.9" y="105.7">VDD_PA</text>
<text x="41.9" y="111">100nF</text>
<text x="49.6" y="111.8">22pF</text>
<text x="56.5" y="111.8">22pF</text>
<text x="61.9" y="110.4">1K</text>
<text x="69.3" y="110.1">LED-GREEN</text>
<text x="132.6" y="111.1">1M</text>
<text x="176.6" y="111">2.2nF</text>
<text x="185" y="111">4.7pF</text>
<text x="131.5" y="115.9">22pF</text>
<text x="142.6" y="115.9">22pF</text>
</g>
<text font-size="1.1" fill="#000040" x="127.9" y="69.5">U1</text>
<g font-size="1.1" fill="#800000">
<text x="129.3" y="74.4">CE</text>
<text x="129.3" y="76.5">CSN</text>
<text x="131.7" y="72.6" transform="rotate(-90 131.7 72.6)">VSS</text>
<text x="133.8" y="73.3" transform="rotate(-90 133.8 73.3)">DVDD</text>
<text x="135.9" y="72.6" transform="rotate(-90 135.9 72.6)">VDD</text>
<text x="138" y="72.6" transform="rotate(-90 138 72.6)">VSS</text>
<text x="139" y="74.4">VDD</text>
<text x="139" y="76.5">VSS</text>
<text x="140.1" y="72.6" transform="rotate(-90 140.1 72.6)">IREF</text>
<text x="129.3" y="78.5">SCK</text>
<text x="129.3" y="80.6">MOSI</text>
<text x="129.3" y="82.7">MISO</text>
<text x="136.9" y="82.7">VDD_PA</text>
<text x="138.3" y="78.5">ANT2</text>
<text x="138.3" y="80.6">ANT1</text>
<text x="131" y="86.4" transform="rotate(-90 131 86.4)">IRQ</text>
<text x="133.1" y="86.4" transform="rotate(-90 133.1 86.4)">VDD</text>
<text x="135.2" y="86.4" transform="rotate(-90 135.2 86.4)">VSS</text>
<text x="137.3" y="86.4" transform="rotate(-90 137.3 86.4)">XC2</text>
<text x="139.4" y="86.4" transform="rotate(-90 139.4 86.4)">XC1</text>
<text x="140.4" y="88.3">NRF24L01</text>
<text x="109.4" y="102.7" transform="rotate(-90 109.4 102.7)">SD Card</text>
</g>
</svg>
